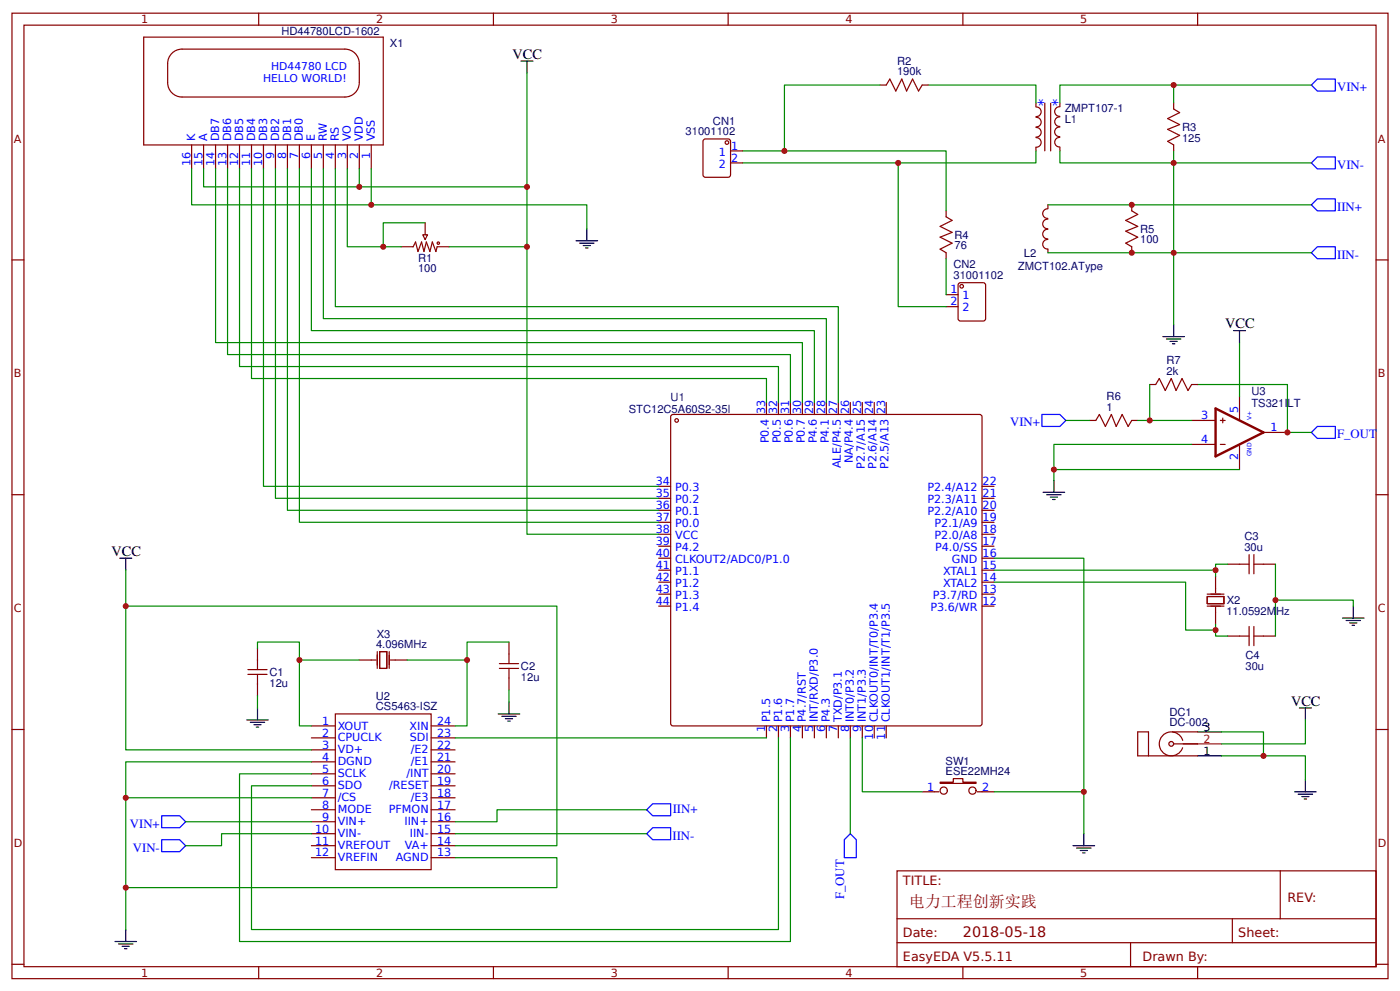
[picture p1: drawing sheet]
<svg xmlns="http://www.w3.org/2000/svg" width="309mm" height="219mm" viewBox="0 0 309 219" stroke-linecap="round" stroke-linejoin="round" font-family="sans-serif">
<g fill="none" stroke="#800" stroke-width=".26">
<path d="M2.6 2.9h304.1v213.3h-304.1zM5.3 5.6h298.7v207.9h-298.7zM57.1 2.9v2.7M109 2.9v2.7M160.9 2.9v2.7M212.7 2.9v2.7M264.6 2.9v2.7M2.6 57.4h2.7M304 57.4h2.7M148.4 91.6l68-.1 .5 .3 .1 68-.3 .5h-68l-.5-.2v-68zM2.6 109.3h2.7M304 109.3h2.7"/>
<path d="M2.6 161.1h2.7M304 161.1h2.7M198.2 192.4h105.8v21.1h-105.8zM282.8 192.4v10.5M2.6 213h2.7M57.1 213.5v2.7M109 213.5v2.7M160.9 213.5v2.7M198.2 202.9h105.8M198.2 208.2h105.8M212.7 213.5v2.7M249.8 208.2v5.3"/>
<path d="M264.6 213.5v2.7M272.3 202.9v5.3M304 213h2.7"/>
</g>
<circle cx="149.5" cy="92.9" r=".4" fill="#fff" stroke="#800" stroke-width=".26"/>
<g fill="none" stroke="#800" stroke-width=".26">
<path d="M31.7 8.2h53v23.8h-53zM38 11.8a3.2 3.2 0 0 1 2.2-1h36a3.2 3.2 0 0 1 3.2 3.2v4.3a3.2 3.2 0 0 1-3.2 3.1h-36a3.2 3.2 0 0 1-3.2-3.1v-4.3a3.2 3.2 0 0 1 1-2.2zM42.3 32v5.3M45 32v5.3M47.6 32v5.3M50.3 32v5.3M52.9 32v5.3M55.6 32v5.3M58.2 32v5.3M60.9 32v5.3M63.5 32v5.3M66.1 32v5.3"/>
<path d="M68.8 32v5.3M71.4 32v5.3M74.1 32v5.3M76.7 32v5.3M79.4 32v5.3M82 32v5.3M88.6 54.5h2.7l.5-1.1 .5 2.2 .8-2.2 .6 2.2 .5-2.2 .8 2.2 .5-2.2 .8 2.2 .3-1.1h2.6M93.9 51.9v1M169.3 88.9v2.6M172 88.9v2.6M174.6 88.9v2.6M177.3 88.9v2.6"/>
<path d="M179.9 88.9v2.6M182.6 88.9v2.6M185.2 88.9v2.6M187.9 88.9v2.6M190.5 88.9v2.6M193.1 88.9v2.6M195.8 88.9v2.6M145.5 107.4h2.7M145.5 110.1h2.7M145.5 112.7h2.7M145.5 115.4h2.7M145.5 118h2.7"/>
<path d="M217 107.4h2.6M217 110.1h2.6M217 112.7h2.6M217 115.4h2.6M217 118h2.6M145.5 120.6h2.7M145.5 123.3h2.7M145.5 125.9h2.7M145.5 128.6h2.7M145.5 131.2h2.7M145.5 133.9h2.7M217 120.6h2.6"/>
<path d="M217 123.3h2.6M217 125.9h2.6M217 128.6h2.6M217 131.2h2.6M217 133.9h2.6M74.1 157.7h21.1v34.4h-21.1zM68.8 160.3h5.3M68.8 163h5.3M68.8 165.6h5.3M68.8 168.3h5.3M68.8 170.9h5.3M68.8 173.6h5.3"/>
<path d="M68.8 176.2h5.3M68.8 178.9h5.3M95.2 160.3h5.3M95.2 163h5.3M95.2 165.6h5.3M95.2 168.3h5.3M95.2 170.9h5.3M95.2 173.6h5.3M95.2 176.2h5.3M95.2 178.9h5.3M169.3 160.3v2.7M172 160.3v2.7"/>
<path d="M174.6 160.3v2.7M177.3 160.3v2.7M179.9 160.3v2.7M182.6 160.3v2.7M185.2 160.3v2.7M187.9 160.3v2.7M190.5 160.3v2.7M193.1 160.3v2.7M195.8 160.3v2.7M68.8 181.5h5.3M68.8 184.1h5.3M68.8 186.8h5.3"/>
<path d="M68.8 189.4h5.3M95.2 181.5h5.3M95.2 184.1h5.3M95.2 186.8h5.3M95.2 189.4h5.3"/>
</g>
<g fill="none" stroke="#080" stroke-width=".26">
<path d="M116.4 16.1v25.2h-37v-4M47.6 37.3v38.4h129.7v13.2M50.3 37.3v41h124.3v10.6M52.9 37.3v43.7h119.1v7.9M55.6 37.3v46.3h113.7v5.3M58.2 37.3v70.1h87.3M60.9 37.3v72.8h84.6M63.5 37.3v75.4h82M66.1 37.3v78.1h79.4M68.8 37.3v35.7h111.1v15.9M71.4 37.3v33.1h111.2v18.5M74.1 37.3v30.4h111.1v21.2"/>
<path d="M116.4 41.3v76.7h29.1"/>
</g>
<path d="M115.1 13.5h2.6M116.4 13.5v2.6" fill="none" stroke="#000" stroke-width=".26"/>
<path d="M93.4 51.9h1.1l-.6 1z" fill="#fff" stroke="#800" stroke-width=".26"/>
<g fill="none" stroke="#800" stroke-width=".26">
<path d="M93.9 49.2v2.7M266.7 131.8h3.7v1.5h-3.7zM266.7 133.9h3.7M266.7 131.2h3.7M268.6 127.3v3.7M268.6 134.1v3.7M271.2 124.6h4.8M276 122.5v4.2M276 138.4v4.2M277 124.6h4.8M277 122.5v4.2M277 138.4v4.2"/>
<path d="M54.8 149h4.2M54.8 147.9h4.2M56.9 143.1v4.8M56.9 149v4.7M79.4 145.8h3.7M83.3 143.9v3.7M83.9 143.9h1.6v3.7h-1.6zM86 143.9v3.7M86.3 145.8h3.7M110.3 147.6h4.3M110.3 146.6h4.3M112.4 141.8v4.8"/>
<path d="M112.4 147.6v4.8M271.2 140.5h4.8M277 140.5h4.8M203.7 174.9h2.7M217 174.9h2.6"/>
<circle cx="96.8" cy="53.7" r=".26"/>
</g>
<g fill="none" stroke="#080" stroke-width=".26">
<path d="M42.3 37.3v7.9h39.7M45 37.3v4h34.4M76.7 37.3v17.2h11.9M82 37.3v7.9h47.6v5.3M93.9 49.2h-9.2v5.3M99.2 54.5h17.2M27.8 125.9v39.7h41M27.8 133.9h95.2v52.9h-22.5M219.6 123.3h19.8v60.8M219.6 128.6h42.3v10.6h6.7M219.6 125.9h49M268.6 137.8v2.7h2.6"/>
<path d="M271.2 124.6h-2.6v2.7M281.8 132.6h17.2v1.3M281.8 124.6v15.9M56.9 153.7v2.7M79.4 145.8h-13.3v14.5h2.7M90 145.8h13.2v14.5h-2.7M112.4 141.8h-9.2v4M112.4 152.4v2.6M27.8 176.2h41M68.8 168.3h-41v37M100.5 163h68.8M142.9 178.9h-33.1v2.6h-9.3"/>
<path d="M172 163v42.3h-116.4v-31.7h13.2M174.6 163v45h-121.7v-37.1h15.9M41 181.5h27.8M68.8 184.1h-19.9v2.7h-7.9M100.5 189.4h22.5v6.7h-95.2M100.5 184.1h42.4"/>
</g>
<g fill="none" stroke="#000" stroke-width=".26">
<path d="M127.3 53.2h4.7M128.1 53.7h3.1M128.9 54.2h1.5M129.4 54.8h.5M129.6 50.5v2.7M26.5 123.3h2.6M27.8 123.3v2.6M296.6 136.5h4.8M297.4 137.1h3.2M298.2 137.6h1.6M298.7 138.1h.5M299 133.9v2.6"/>
<path d="M54.5 159h4.8M55.3 159.5h3.2M56.9 156.4v2.6M110.1 157.7h4.7M110.9 158.2h3.1M111.7 158.7h1.5M112.2 159.3h.5M112.4 155v2.7M56.1 160.1h1.6M56.6 160.6h.5M237.1 186.8h4.7M237.9 187.3h3.1"/>
<path d="M238.7 187.9h1.5M239.2 188.4h.5M239.4 184.1v2.7M25.4 208h4.8M26.2 208.5h3.2M27 209h1.6M27.5 209.5h.5M27.8 205.3v2.7"/>
</g>
<path d="M291 17.5h4v2.6h-4l-1.3-1.3zM291 34.7h4v2.6h-4l-1.3-1.3zM291 43.9h4v2.7h-4l-1.3-1.4zM291 54.5h4v2.6h-4l-1.3-1.3zM142.9 178.9l1.3-1.4h4v2.7h-4zM35.7 180.2h4l1.3 1.3-1.3 1.3h-4zM35.7 185.5h4l1.3 1.3-1.3 1.3h-4zM144.2 182.8h4v2.7h-4l-1.3-1.4z" fill="none" stroke="#00f" stroke-width=".26"/>
<path d="M207.7 172.8h2.9v-.8h2.1v.8h2.9v.2h-7.9z" fill="#fff" stroke="#800" stroke-width=".26"/>
<g fill="none" stroke="#800" stroke-width=".26">
<path d="M194.5 18.8h1.3l.8-1.3 1.3 2.6 1.3-2.6 1.1 2.6 1.3-2.6 1.3 2.6 .8-1.3h1.4M155.6 30.8l5.3-.1 .4 .3 .1 7.6-.3 .5-5.3 .1-.4-.3-.1-7.7zM228.9 22.8v.7M228.9 30.4a1.06 1.06 0 0 1 1.1 1.1 1.06 1.06 0 0 1-1.1 1v.8M228.9 23.6a1.06 1.06 0 0 1 1.1 1.1 1.06 1.06 0 0 1-1.1 1M228.9 28.2a1.06 1.06 0 0 1 1.1 1 1.06 1.06 0 0 1-1.1 1.1M228.9 25.9a1.06 1.06 0 0 1 1.1 1.1 1.06 1.06 0 0 1-1.1 1M230.8 22.8v10.5M232.1 22.8v10.5M234.1 25.8a1.06 1.06 0 0 0-1.1 1.1 1.06 1.06 0 0 0 1.1 1M234.1 28.1a1.06 1.06 0 0 0-1.1 1 1.06 1.06 0 0 0 1.1 1.1M234.1 23.6a1.06 1.06 0 0 0-1.1 1 1.06 1.06 0 0 0 1.1 1.1"/>
<path d="M234.1 30.3a1.06 1.06 0 0 0-1.1 1.1 1.06 1.06 0 0 0 1.1 1.1M234.2 22.8v.7M234.2 32.5v.8M259.3 22.8v1.3l1.3 .8-2.6 1.3 2.6 1.3-2.6 1.1 2.6 1.3-2.6 1.3 1.3 .8v1.3M209 46.6v1.3l1.3 .8-2.6 1.3 2.6 1.3-2.6 1.1 2.6 1.3-2.6 1.3 1.3 .8v1.3M231.5 50.7a1.06 1.06 0 0 0-1.1 1 1.06 1.06 0 0 0 1.1 1.1M231.5 48.4a1.06 1.06 0 0 0-1.1 1.1 1.06 1.06 0 0 0 1.1 1M231.5 52.9a1.06 1.06 0 0 0-1.1 1 1.06 1.06 0 0 0 1.1 1.1M231.5 46.1a1.06 1.06 0 0 0-1.1 1.1 1.06 1.06 0 0 0 1.1 1M231.5 45.2v.8M231.5 55v.8M250 45.2v1.4l1.4 .8-2.7 1.3 2.7 1.3-2.7 1.1 2.7 1.3-2.7 1.3 1.3 .8v1.3"/>
<path d="M206.4 174.9h1M215.9 174.9h1.1"/>
<circle cx="208.5" cy="174.6" r=".8"/>
<circle cx="214.8" cy="174.6" r=".8"/>
</g>
<path d="M194.5 18.8h-21.2v14.5h-9.3M205.1 18.8h23.8v4M259.3 18.8v4M289.7 18.8h-55.5v4M228.9 33.3v2.7h-64.9M234.2 33.3v2.7h55.5M259.3 33.3v38.4M231.5 45.2h58.2M231.5 55.8h58.2M190.5 163v11.9h13.2M219.6 174.9h19.8" fill="none" stroke="#080" stroke-width=".26"/>
<path d="M256.9 74.3h4.8M257.7 74.9h3.2M258.5 75.4h1.6M259 75.9h.6M259.3 71.7v2.6" fill="none" stroke="#000" stroke-width=".26"/>
<circle cx="160.6" cy="31.5" r=".4" fill="#fff" stroke="#800" stroke-width=".26"/>
<path d="M161.4 33.3h2.6M161.4 36h2.6M211.7 62.7l.5-.3h5l.5 .3 .1 7.7-.3 .4-5.3 .1-.5-.3z" fill="none" stroke="#800" stroke-width=".26"/>
<circle cx="212.5" cy="63.2" r=".4" fill="#fff" stroke="#800" stroke-width=".26"/>
<g fill="none" stroke="#800" stroke-width=".26">
<path d="M209 65.1h2.7M209 67.7h2.7M240.8 92.9h1.3l.8-1.4 1.3 2.7 1.3-2.7 1.1 2.7 1.3-2.7 1.3 2.7 .8-1.3h1.4M254 84.9h1.3l.8-1.3 1.3 2.7 1.4-2.7 1 2.7 1.3-2.7 1.4 2.7 .8-1.4h1.3M263.3 92.9h5.3M263.3 98.2h5.3M269.6 92.9h1.1M269.6 98.2h1.1M270.1 92.3v1.1M273.8 87.6v5.3M273.8 98.4v5.3M279.1 95.5h5.3"/>
<path d="M253.7 167v-5.3h-2.3v5.3h13.2M259 161.7h5.6M259.3 164.3h5.3"/>
</g>
<path d="M173.3 33.3h35.7v13.3M198.4 36v31.7h10.6M209 57.1v8M273.8 75.7v11.9M235.5 92.9h5.3M251.4 92.9h11.9M254 84.9v8M263.3 98.2h-30.5v7.9M264.6 84.9h19.8v10.6h5.3M232.8 103.7h41M187.9 163v21.1" fill="none" stroke="#080" stroke-width=".26"/>
<path d="M268.6 90.2l10.5 5.3-10.5 5.3z" fill="none" stroke="#800" stroke-width=".53"/>
<path d="M230.2 91.5h4l1.3 1.4-1.3 1.3h-4zM291 94.2h4v2.6h-4l-1.3-1.3zM186.5 185.5l1.4-1.4 1.3 1.4v3.9h-2.7z" fill="none" stroke="#00f" stroke-width=".26"/>
<path d="M230.5 108.7h4.7M231.2 109.3h3.2M232 109.8h1.6M232.6 110.3h.5M232.8 106.1v2.6M264.6 161.7h5.3M264.6 167h5.3" fill="none" stroke="#000" stroke-width=".26"/>
<path d="M264.6 164.3h5.3" fill="none" stroke="#f00" stroke-width=".26"/>
<circle cx="258.8" cy="164.3" r=".53" fill="#efefef" stroke="#800" stroke-width=".26"/>
<path d="M261.3 163.5a2.65 2.65 0 0 0-4.1-1.4 2.65 2.65 0 0 0 0 4.3 2.65 2.65 0 0 0 4.1-1.2" fill="none" stroke="#800" stroke-width=".26"/>
<path d="M272.5 73h2.7M273.8 73v2.7M287.1 156.4h2.6M288.4 156.4v2.6M286 174.9h4.8M286.8 175.4h3.2M287.6 175.9h1.6M288.1 176.5h.6M288.4 172.2v2.7" fill="none" stroke="#000" stroke-width=".26"/>
<path d="M56.9 143.1v-1.3h9.2v4M288.4 159v5.3h-18.5M269.9 167h18.5v5.2M269.9 161.7h9.2v5.3" fill="none" stroke="#080" stroke-width=".26"/>
<g fill="#c00">
<circle cx="66.1" cy="145.8" r=".66"/>
<circle cx="254" cy="92.9" r=".66"/>
<circle cx="284.4" cy="95.5" r=".66"/>
<circle cx="198.4" cy="36" r=".66"/>
<circle cx="173.3" cy="33.3" r=".66"/>
<circle cx="250" cy="45.2" r=".66"/>
<circle cx="259.3" cy="18.8" r=".66"/>
<circle cx="103.2" cy="145.8" r=".66"/>
<circle cx="268.6" cy="139.2" r=".66"/>
<circle cx="82" cy="45.2" r=".66"/>
<circle cx="27.8" cy="133.9" r=".66"/>
<circle cx="79.4" cy="41.3" r=".66"/>
<circle cx="116.4" cy="54.5" r=".66"/>
<circle cx="116.4" cy="41.3" r=".66"/>
<circle cx="84.7" cy="54.5" r=".66"/>
<circle cx="27.8" cy="176.2" r=".66"/>
<circle cx="27.8" cy="196.1" r=".66"/>
<circle cx="281.8" cy="132.6" r=".66"/>
<circle cx="268.6" cy="125.9" r=".66"/>
<circle cx="239.4" cy="174.9" r=".66"/>
<circle cx="259.3" cy="36" r=".66"/>
<circle cx="259.3" cy="55.8" r=".66"/>
<circle cx="250" cy="55.8" r=".66"/>
<circle cx="232.8" cy="103.7" r=".66"/>
<circle cx="279.1" cy="167" r=".66"/>
</g>
<text font-size="3.5" fill="#800" x="200.8" y="200.3">电力工程创新实践</text>
<g font-size="3.2">
<text x="113.2" y="13">VCC</text>
<text x="270.7" y="72.5">VCC</text>
<text x="24.6" y="122.8">VCC</text>
<text x="285.2" y="155.8">VCC</text>
</g>
<g font-size="3.2" fill="#00f">
<text x="231.6" y="23.3" transform="rotate(-90 231.6 23.3)">*</text>
<text x="234.8" y="23.3" transform="rotate(-90 234.8 23.3)">*</text>
</g>
<text font-size="3.2" fill="#800" x="212.7" y="206.9">2018-05-18</text>
<g font-size="2.8" fill="#00f">
<text x="295.4" y="20.1">VIN+</text>
<text x="295.4" y="37.3">VIN-</text>
<text x="295.4" y="46.6">IIN+</text>
<text x="295.4" y="57.2">IIN-</text>
<text x="223.2" y="94.2">VIN+</text>
<text x="295.4" y="96.8">F_OUT</text>
<text x="148.6" y="179.5">IIN+</text>
<text x="28.7" y="182.8">VIN+</text>
<text x="148.6" y="185.5">IIN-</text>
<text x="29.4" y="188.1">VIN-</text>
<text x="186.5" y="198.6" transform="rotate(-90 186.5 198.6)">F_OUT</text>
</g>
<g font-size="2.8" fill="#800">
<text x="199.5" y="195.5">TITLE:</text>
<text x="284.4" y="199.2">REV:</text>
<text x="199.5" y="206.9">Date:</text>
<text x="273.6" y="206.9">Sheet:</text>
<text x="199.5" y="212.2">EasyEDA V5.5.11</text>
<text x="252.4" y="212.2">Drawn By:</text>
</g>
<g font-size="2.5" fill="#800">
<text x="31.2" y="5.2">1</text>
<text x="83.1" y="5.2">2</text>
<text x="134.9" y="5.2">3</text>
<text x="186.8" y="5.2">4</text>
<text x="238.7" y="5.2">5</text>
<text x="3" y="31.5">A</text>
<text x="304.4" y="31.5">A</text>
<text x="3" y="83.3">B</text>
<text x="304.4" y="83.3">B</text>
<text x="3" y="135.2">C</text>
<text x="304.4" y="135.2">C</text>
<text x="3" y="187.1">D</text>
<text x="304.4" y="187.1">D</text>
<text x="31.2" y="215.8">1</text>
<text x="83.1" y="215.8">2</text>
<text x="134.9" y="215.8">3</text>
<text x="186.8" y="215.8">4</text>
<text x="238.7" y="215.8">5</text>
</g>
<g font-size="2.5" fill="#000080">
<text x="62.2" y="7.8">HD44780LCD-1602</text>
<text x="86.1" y="10.5">X1</text>
<text x="198.2" y="16.7">190k</text>
<text x="198.2" y="14.3">R2</text>
<text x="151.5" y="29.9">31001102</text>
<text x="157.5" y="27.6">CN1</text>
<text x="235.2" y="24.8">ZMPT107-1</text>
<text x="235.2" y="27.1">L1</text>
<text x="261.1" y="28.9">R3</text>
<text x="261.1" y="31.3">125</text>
<text x="210.9" y="52.7">R4</text>
<text x="251.9" y="53.8">100</text>
<text x="251.9" y="51.4">R5</text>
<text x="92.3" y="57.8">R1</text>
<text x="210.7" y="59.3">CN2</text>
<text x="210.9" y="55.1">76</text>
<text x="224.9" y="59.6">ZMCT102.AType</text>
<text x="226.2" y="56.7">L2</text>
<text x="92.3" y="60.1">100</text>
<text x="210.7" y="61.6">31001102</text>
<text x="257.7" y="82.8">2k</text>
<text x="257.7" y="80.5">R7</text>
<text x="148.2" y="88.5">U1</text>
<text x="244.5" y="88.4">R6</text>
<text x="276.5" y="89.8">TS321ILT</text>
<text x="276.5" y="87.2">U3</text>
<text x="138.9" y="91.1">STC12C5A60S2-35I</text>
<text x="244.5" y="90.7">1</text>
<text x="274.9" y="119.3">C3</text>
<text x="274.9" y="121.7">30u</text>
<text x="270.9" y="135.8">11.0592MHz</text>
<text x="271" y="133.4">X2</text>
<text x="83.1" y="143.1">4.096MHz</text>
<text x="83.2" y="140.8">X3</text>
<text x="59.5" y="149.3">C1</text>
<text x="115.1" y="148">C2</text>
<text x="275.2" y="148">30u</text>
<text x="275.2" y="145.6">C4</text>
<text x="59.5" y="151.6">12u</text>
<text x="83" y="154.6">U2</text>
<text x="115.1" y="150.3">12u</text>
<text x="83" y="156.9">CS5463-ISZ</text>
<text x="258.4" y="160.3">DC-002</text>
<text x="258.4" y="158.1">DC1</text>
<text x="208.9" y="171.2">ESE22MH24</text>
<text x="208.9" y="168.9">SW1</text>
</g>
<g font-size="2.5" fill="#00f">
<text x="43.1" y="31.2" transform="rotate(-90 43.1 31.2)">K</text>
<text x="45.8" y="31.2" transform="rotate(-90 45.8 31.2)">A</text>
<text x="48.4" y="31.2" transform="rotate(-90 48.4 31.2)">DB7</text>
<text x="51.1" y="31.2" transform="rotate(-90 51.1 31.2)">DB6</text>
<text x="53.7" y="31.2" transform="rotate(-90 53.7 31.2)">DB5</text>
<text x="56.4" y="31.2" transform="rotate(-90 56.4 31.2)">DB4</text>
<text x="59" y="31.2" transform="rotate(-90 59 31.2)">DB3</text>
<text x="60.6" y="35.2" transform="rotate(-90 60.6 35.2)">9</text>
<text x="61.6" y="31.2" transform="rotate(-90 61.6 31.2)">DB2</text>
<text x="63.2" y="35.2" transform="rotate(-90 63.2 35.2)">8</text>
<text x="64.3" y="31.2" transform="rotate(-90 64.3 31.2)">DB1</text>
<text x="65.9" y="35.2" transform="rotate(-90 65.9 35.2)">7</text>
<text x="66.9" y="31.2" transform="rotate(-90 66.9 31.2)">DB0</text>
<text x="68.5" y="35.2" transform="rotate(-90 68.5 35.2)">6</text>
<text x="69.6" y="31.2" transform="rotate(-90 69.6 31.2)">E</text>
<text x="71.2" y="35.2" transform="rotate(-90 71.2 35.2)">5</text>
<text x="72.2" y="31.2" transform="rotate(-90 72.2 31.2)">RW</text>
<text x="73.8" y="35.2" transform="rotate(-90 73.8 35.2)">4</text>
<text x="74.9" y="31.2" transform="rotate(-90 74.9 31.2)">RS</text>
<text x="76.5" y="35.2" transform="rotate(-90 76.5 35.2)">3</text>
<text x="77.5" y="31.2" transform="rotate(-90 77.5 31.2)">VO</text>
<text x="79.1" y="35.2" transform="rotate(-90 79.1 35.2)">2</text>
<text x="80.2" y="31.2" transform="rotate(-90 80.2 31.2)">VDD</text>
<text x="81.8" y="35.2" transform="rotate(-90 81.8 35.2)">1</text>
<text x="82.8" y="31.2" transform="rotate(-90 82.8 31.2)">VSS</text>
<text x="158.8" y="34.4">1</text>
<text x="161.5" y="33.1">1</text>
<text x="161.5" y="35.7">2</text>
<text x="42.1" y="36.7" transform="rotate(-90 42.1 36.7)">16</text>
<text x="44.7" y="36.7" transform="rotate(-90 44.7 36.7)">15</text>
<text x="47.4" y="36.7" transform="rotate(-90 47.4 36.7)">14</text>
<text x="50" y="36.7" transform="rotate(-90 50 36.7)">13</text>
<text x="52.7" y="36.7" transform="rotate(-90 52.7 36.7)">12</text>
<text x="55.3" y="36.7" transform="rotate(-90 55.3 36.7)">11</text>
<text x="57.9" y="36.7" transform="rotate(-90 57.9 36.7)">10</text>
<text x="158.8" y="37">2</text>
<text x="210" y="64.8">1</text>
<text x="210" y="67.5">2</text>
<text x="212.6" y="66.1">1</text>
<text x="212.6" y="68.8">2</text>
<text x="169.1" y="91.4" transform="rotate(-90 169.1 91.4)">33</text>
<text x="171.7" y="91.4" transform="rotate(-90 171.7 91.4)">32</text>
<text x="174.4" y="91.4" transform="rotate(-90 174.4 91.4)">31</text>
<text x="177" y="91.4" transform="rotate(-90 177 91.4)">30</text>
<text x="179.7" y="91.4" transform="rotate(-90 179.7 91.4)">29</text>
<text x="182.3" y="91.4" transform="rotate(-90 182.3 91.4)">28</text>
<text x="184.9" y="91.4" transform="rotate(-90 184.9 91.4)">27</text>
<text x="187.6" y="91.4" transform="rotate(-90 187.6 91.4)">26</text>
<text x="190.2" y="91.4" transform="rotate(-90 190.2 91.4)">25</text>
<text x="192.9" y="91.4" transform="rotate(-90 192.9 91.4)">24</text>
<text x="195.5" y="91.4" transform="rotate(-90 195.5 91.4)">23</text>
<text x="265.4" y="92.6">3</text>
<text x="273.6" y="91.3" transform="rotate(-90 273.6 91.3)">5</text>
<text x="280.7" y="95.2">1</text>
<text x="169.9" y="97.9" transform="rotate(-90 169.9 97.9)">P0.4</text>
<text x="172.5" y="97.9" transform="rotate(-90 172.5 97.9)">P0.5</text>
<text x="175.2" y="97.9" transform="rotate(-90 175.2 97.9)">P0.6</text>
<text x="177.8" y="97.9" transform="rotate(-90 177.8 97.9)">P0.7</text>
<text x="180.4" y="97.9" transform="rotate(-90 180.4 97.9)">P4.6</text>
<text x="183.1" y="97.9" transform="rotate(-90 183.1 97.9)">P4.1</text>
<text x="265.4" y="97.9">4</text>
<text x="273.6" y="101.6" transform="rotate(-90 273.6 101.6)">2</text>
<text x="144.9" y="107.2">34</text>
<text x="185.7" y="103.4" transform="rotate(-90 185.7 103.4)">ALE/P4.5</text>
<text x="188.4" y="102.3" transform="rotate(-90 188.4 102.3)">NA/P4.4</text>
<text x="191" y="103.6" transform="rotate(-90 191 103.6)">P2.7/A15</text>
<text x="193.7" y="103.6" transform="rotate(-90 193.7 103.6)">P2.6/A14</text>
<text x="196.3" y="103.6" transform="rotate(-90 196.3 103.6)">P2.5/A13</text>
<text x="217.1" y="107.2">22</text>
<text x="144.9" y="109.8">35</text>
<text x="144.9" y="112.4">36</text>
<text x="149.1" y="108.5">P0.3</text>
<text x="149.1" y="111.1">P0.2</text>
<text x="149.1" y="113.8">P0.1</text>
<text x="204.9" y="113.8">P2.2/A10</text>
<text x="204.9" y="111.1">P2.3/A11</text>
<text x="204.9" y="108.5">P2.4/A12</text>
<text x="217.1" y="112.4">20</text>
<text x="217.1" y="109.8">21</text>
<text x="144.9" y="115.1">37</text>
<text x="144.9" y="117.7">38</text>
<text x="149.1" y="116.4">P0.0</text>
<text x="149.1" y="119.1">VCC</text>
<text x="206.5" y="119.1">P2.0/A8</text>
<text x="206.5" y="116.4">P2.1/A9</text>
<text x="217.1" y="117.7">18</text>
<text x="217.1" y="115.1">19</text>
<text x="144.9" y="120.4">39</text>
<text x="144.9" y="123">40</text>
<text x="144.9" y="125.7">41</text>
<text x="149.1" y="121.7">P4.2</text>
<text x="149.1" y="124.4">CLKOUT2/ADC0/P1.0</text>
<text x="206.6" y="121.7">P4.0/SS</text>
<text x="210.3" y="124.4">GND</text>
<text x="217.1" y="125.7">15</text>
<text x="217.1" y="123">16</text>
<text x="217.1" y="120.4">17</text>
<text x="144.9" y="128.3">42</text>
<text x="144.9" y="131">43</text>
<text x="149.1" y="127">P1.1</text>
<text x="149.1" y="129.6">P1.2</text>
<text x="208.4" y="129.6">XTAL2</text>
<text x="208.4" y="127">XTAL1</text>
<text x="217.1" y="131">13</text>
<text x="217.1" y="128.3">14</text>
<text x="144.9" y="133.6">44</text>
<text x="149.1" y="132.3">P1.3</text>
<text x="149.1" y="134.9">P1.4</text>
<text x="205.6" y="134.9">P3.6/WR</text>
<text x="206.1" y="132.3">P3.7/RD</text>
<text x="217.1" y="133.6">12</text>
<text x="71.2" y="160.1">1</text>
<text x="74.6" y="161.1">XOUT</text>
<text x="90.5" y="161.1">XIN</text>
<text x="96.6" y="160.1">24</text>
<text x="169.1" y="161.8" transform="rotate(-90 169.1 161.8)">1</text>
<text x="170.1" y="159.5" transform="rotate(-90 170.1 159.5)">P1.5</text>
<text x="171.7" y="161.8" transform="rotate(-90 171.7 161.8)">2</text>
<text x="172.8" y="159.5" transform="rotate(-90 172.8 159.5)">P1.6</text>
<text x="174.4" y="161.8" transform="rotate(-90 174.4 161.8)">3</text>
<text x="175.4" y="159.5" transform="rotate(-90 175.4 159.5)">P1.7</text>
<text x="177" y="161.8" transform="rotate(-90 177 161.8)">4</text>
<text x="178.1" y="159.5" transform="rotate(-90 178.1 159.5)">P4.7/RST</text>
<text x="179.7" y="161.8" transform="rotate(-90 179.7 161.8)">5</text>
<text x="180.7" y="159.5" transform="rotate(-90 180.7 159.5)">INT/RXD/P3.0</text>
<text x="182.3" y="161.8" transform="rotate(-90 182.3 161.8)">6</text>
<text x="183.4" y="159.5" transform="rotate(-90 183.4 159.5)">P4.3</text>
<text x="184.9" y="161.8" transform="rotate(-90 184.9 161.8)">7</text>
<text x="186" y="159.5" transform="rotate(-90 186 159.5)">TXD/P3.1</text>
<text x="187.6" y="161.8" transform="rotate(-90 187.6 161.8)">8</text>
<text x="188.6" y="159.5" transform="rotate(-90 188.6 159.5)">INT0/P3.2</text>
<text x="190.2" y="161.8" transform="rotate(-90 190.2 161.8)">9</text>
<text x="191.3" y="159.5" transform="rotate(-90 191.3 159.5)">INT1/P3.3</text>
<text x="193.9" y="159.5" transform="rotate(-90 193.9 159.5)">CLKOUT0/INT/T0/P3.4</text>
<text x="196.6" y="159.5" transform="rotate(-90 196.6 159.5)">CLKOUT1/INT/T1/P3.5</text>
<text x="71.2" y="162.7">2</text>
<text x="71.2" y="165.4">3</text>
<text x="74.6" y="163.8">CPUCLK</text>
<text x="74.6" y="166.4">VD+</text>
<text x="90.5" y="163.8">SDI</text>
<text x="90.8" y="166.4">/E2</text>
<text x="96.6" y="165.4">22</text>
<text x="96.6" y="162.7">23</text>
<text x="192.9" y="163.3" transform="rotate(-90 192.9 163.3)">10</text>
<text x="195.5" y="163.3" transform="rotate(-90 195.5 163.3)">11</text>
<text x="71.2" y="168">4</text>
<text x="71.2" y="170.7">5</text>
<text x="71.2" y="173.3">6</text>
<text x="74.6" y="169.1">DGND</text>
<text x="74.6" y="171.7">SCLK</text>
<text x="89.8" y="171.7">/INT</text>
<text x="90.8" y="169.1">/E1</text>
<text x="96.6" y="173.3">19</text>
<text x="96.6" y="170.7">20</text>
<text x="96.6" y="168">21</text>
<text x="71.2" y="175.9">7</text>
<text x="71.2" y="178.6">8</text>
<text x="74.6" y="174.4">SDO</text>
<text x="74.6" y="177">/CS</text>
<text x="74.6" y="179.7">MODE</text>
<text x="85.9" y="179.7">PFMON</text>
<text x="86" y="174.4">/RESET</text>
<text x="90.8" y="177">/E3</text>
<text x="96.6" y="178.6">17</text>
<text x="96.6" y="175.9">18</text>
<text x="204.8" y="174.6">1</text>
<text x="217" y="174.6">2</text>
<text x="69.6" y="183.9">10</text>
<text x="71.2" y="181.2">9</text>
<text x="74.6" y="182.3">VIN+</text>
<text x="74.6" y="184.9">VIN-</text>
<text x="89.3" y="182.3">IIN+</text>
<text x="90.5" y="184.9">IIN-</text>
<text x="96.6" y="183.9">15</text>
<text x="96.6" y="181.2">16</text>
<text x="69.6" y="186.5">11</text>
<text x="69.6" y="189.2">12</text>
<text x="74.6" y="187.6">VREFOUT</text>
<text x="74.6" y="190.2">VREFIN</text>
<text x="87.4" y="190.2">AGND</text>
<text x="89.4" y="187.6">VA+</text>
<text x="96.6" y="189.2">13</text>
<text x="96.6" y="186.5">14</text>
</g>
<g font-size="2.5">
<text x="265.9" y="161.4">3</text>
<text x="265.9" y="166.7">1</text>
</g>
<text font-size="2.5" fill="#f00" x="265.9" y="164">2</text>
<g font-size="2.4" fill="#00f">
<text x="59.9" y="15.5">HD44780 LCD</text>
<text x="58.1" y="18.1">HELLO WORLD!</text>
</g>
<g font-size="1.3" fill="#00f">
<text x="276.5" y="92.9" transform="rotate(-90 276.5 92.9)">V+</text>
<text x="276.5" y="100.8" transform="rotate(-90 276.5 100.8)">GND</text>
</g>
</svg>
